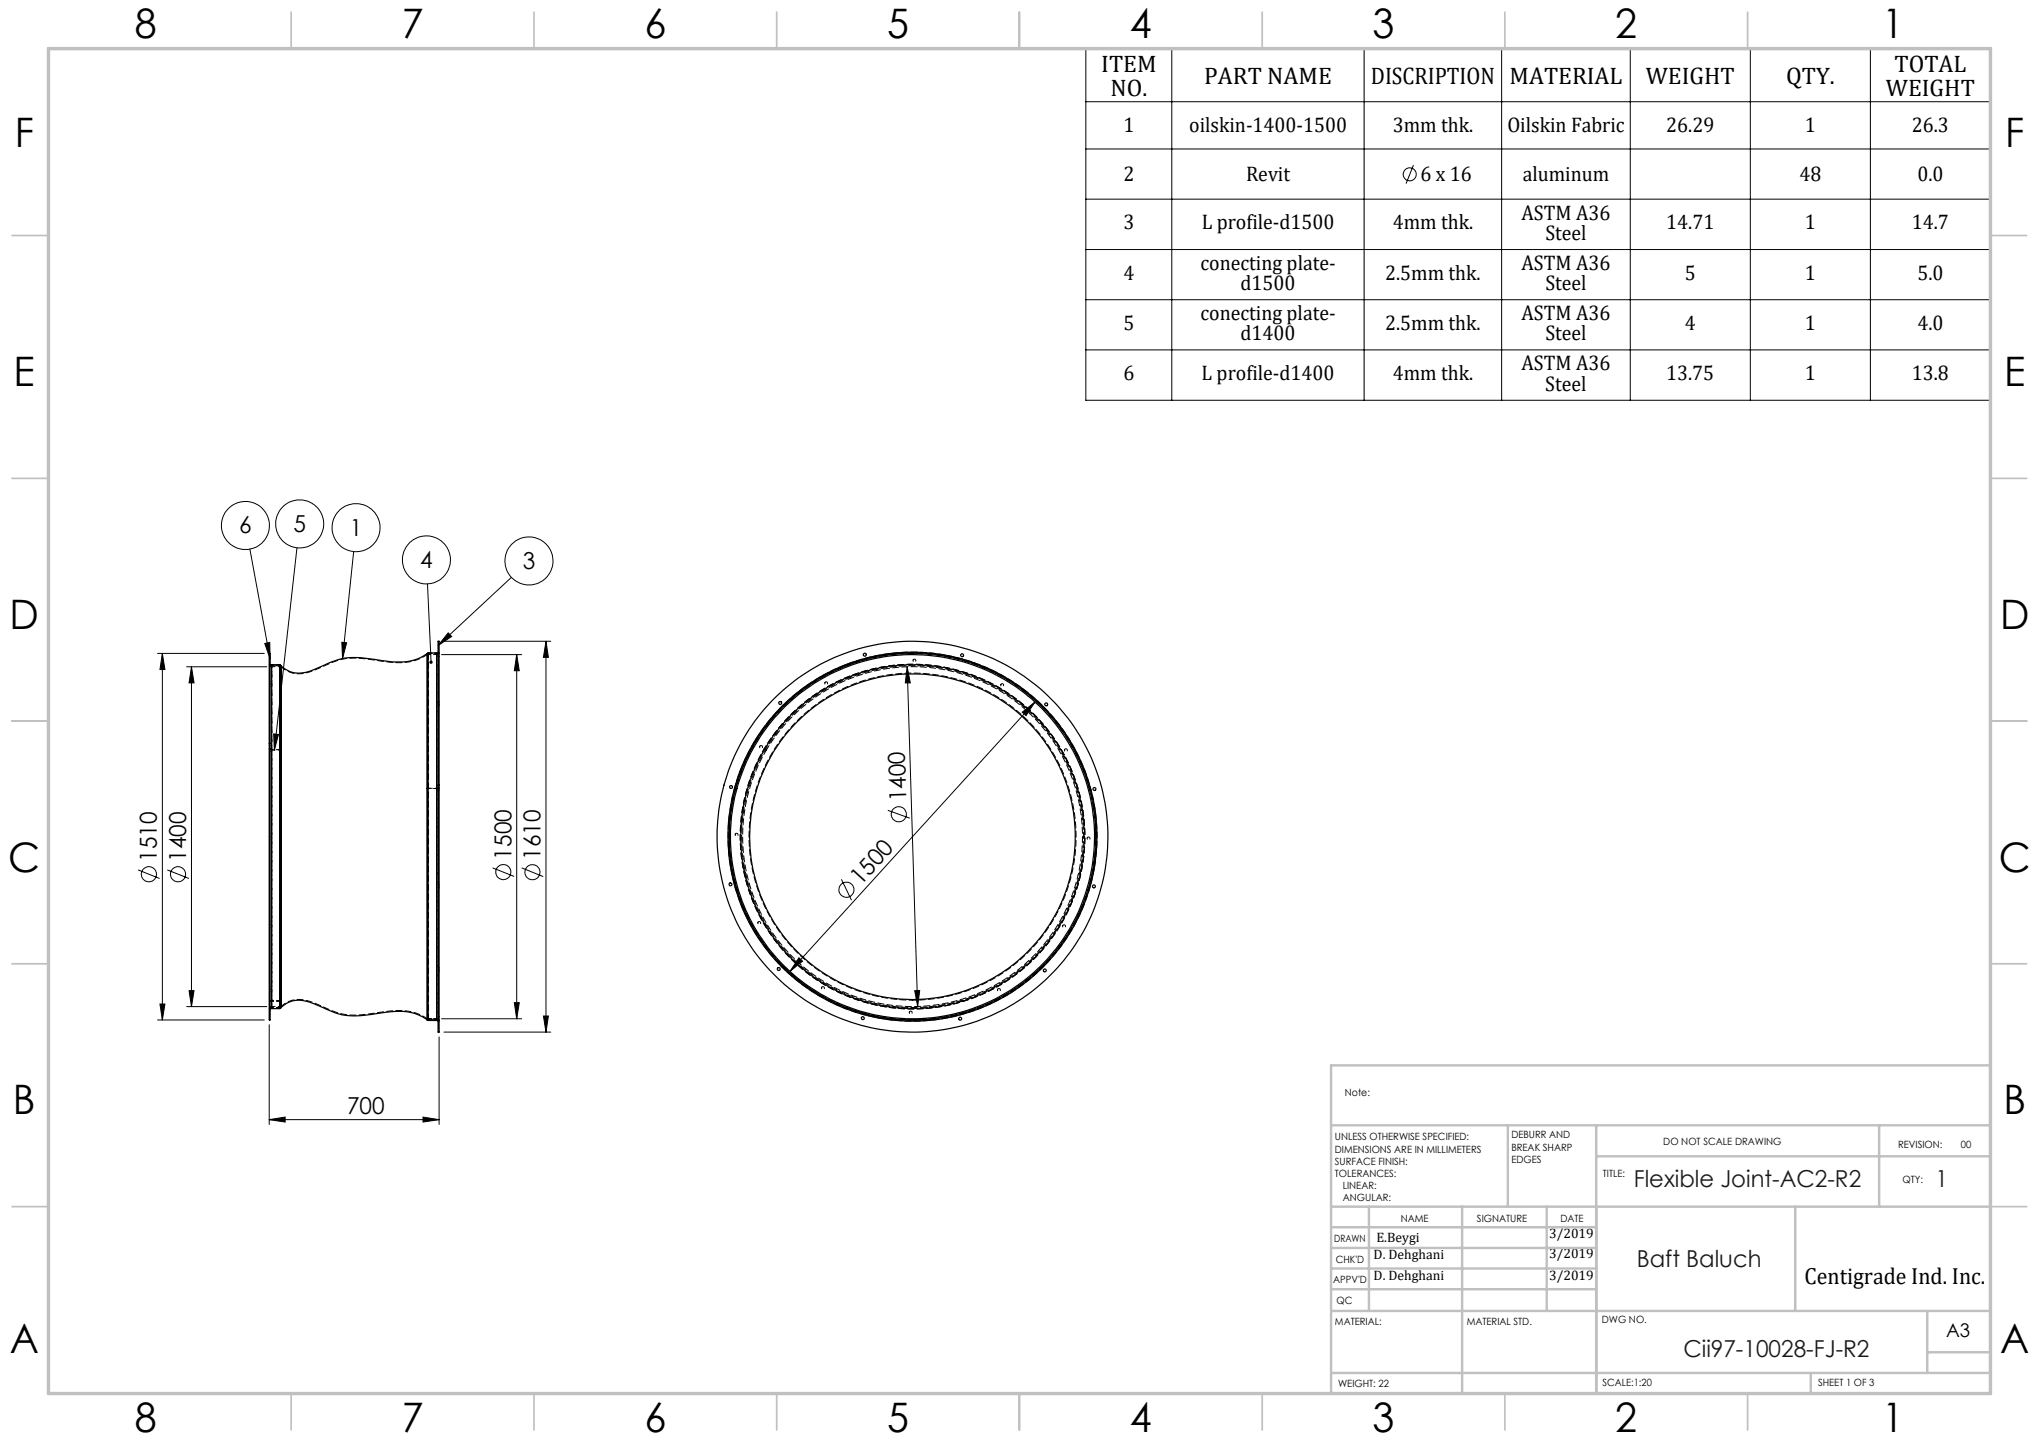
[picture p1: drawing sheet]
<svg xmlns="http://www.w3.org/2000/svg" width="420mm" height="297mm" viewBox="0 0 420 297" stroke-linecap="round" stroke-linejoin="round" font-family="sans-serif">
<g fill="none" stroke="#000" stroke-width=".21">
<path d="M223.7 10h186.3v72.4h-186.3zM241.4 10v72.4M281 10v72.4M309.3 10v72.4M335.8 10v72.4M360.5 10v72.4M385.3 10v72.4M223.7 30.7h186.3M223.7 21h186.3M291.1 34l-1.5 3.8M223.7 41h186.3M223.7 51.4h186.3"/>
<path d="M223.7 61.7h186.3M223.7 72.1h186.3M51.5 113.1l4.1 22.6M61.2 112.8l-4.7 41.7M72.8 113.6l-2.2 22M105.3 118.9l-15.1 14.1M32.5 134.6h21.9M33.4 134.6l.6 3.3h-1.1zM33.4 134.6v75.5M38.5 137.3h16.5M39.4 137.3l.6 3.3h-1.1zM39.4 137.3v70"/>
<path d="M54.5 132.5l1.1-.2v3.4zM70.4 132.3l1 .1-.8 3.2zM88.1 120.3l.7 16.1M90.9 134.8h16.6M91.4 132.1h22.1M92.3 130.3l.7 .8-2.8 1.9zM106.4 134.8v75M106.4 134.8l.6 3.3h-1.1zM112.5 132.1v80.5M112.5 132.1l.5 3.3h-1.1zM186.9 137.3l.6 3.3h-1zM186.9 137.3l2.1 70"/>
<path d="M56.4 151.2l1 .1-.9 3.2zM210.6 146.7l2.6-2.1-1.9 2.8zM213.2 144.6l-50.5 55.5M28.4 179.2l4.5 1.7M34.5 179.2l4.4 1.7M101.5 178.7l4.4 1.8M107.5 178.7l4.4 1.8M182.9 166.9l4.5 1.6M164.6 197.3l.7 .7-2.6 2.1zM173.3 181.1l2.1 4.3M32.5 210.1h21.9M32.9 206.8h1.1l-.6 3.3z"/>
<path d="M38.5 207.3h16.5M38.9 204h1.1l-.6 3.3zM55.5 211.1v20.5M90.5 213.6v18M90.9 209.8h16.6M91.4 212.6h22.1M105.9 206.5h1.1l-.6 3.3zM111.9 209.3h1.1l-.5 3.3zM188.4 204h1l-.4 3.3zM55.5 230.6l3.2-.5v1zM55.5 230.6h35M87.1 230.1l3.4 .5-3.4 .5z"/>
<circle cx="290.4" cy="35.9" r="1.34"/>
<circle cx="50.6" cy="108.2" r="4.9"/>
<circle cx="61.7" cy="107.9" r="4.9"/>
<circle cx="73.4" cy="108.7" r="4.9"/>
<circle cx="87.8" cy="115.3" r="4.9"/>
<circle cx="108.9" cy="115.5" r="4.9"/>
<circle cx="103.7" cy="179.6" r="1.55"/>
<circle cx="109.7" cy="179.6" r="1.55"/>
<circle cx="185.1" cy="167.7" r="1.55"/>
<circle cx="30.7" cy="180.1" r="1.56"/>
<circle cx="36.7" cy="180.1" r="1.56"/>
<circle cx="174.4" cy="183.3" r="1.56"/>
</g>
<g fill="none" stroke="#c0c0c0" stroke-width=".35">
<path d="M60 2.5v7.5M110 2.5v7.5M160 2.5v7.5M210 2.5v7.5M260 2.5v7.5M310 2.5v7.5M360 2.5v7.5M2.5 48.5h7.5M410 48.5h7.5M2.5 98.5h7.5M410 98.5h7.5M2.5 148.5h7.5"/>
<path d="M410 148.5h7.5M2.5 198.5h7.5M410 198.5h7.5M2.5 248.5h7.5M410 248.5h7.5M60 287v7.5M110 287v7.5M160 287v7.5M210 287v7.5M260 287v7.5M310 287v7.5M360 287v7.5"/>
</g>
<g fill="none" stroke="#c0c0c0" stroke-width=".5">
<path d="M410 219.4h-135.8v67.4M274.2 231.8h135.8M310.6 231.8v16.7M328.8 231.8v55.2M328.8 238.2h81.2M387.1 231.8v16.7M274.2 248.5h135.8M274.2 257h54.6M274.2 252.8h54.6M282 248.5v21.5M301.2 248.5v38.3M318.6 248.5v21.5"/>
<path d="M369.8 248.5v21.5M274.2 265.5h54.6M274.2 261.3h54.6M274.2 270h135.8M397 270v12.8M397 278.5h13M274.2 282.8h135.8M373 282.8v4.2"/>
</g>
<path d="M10 10h400v277h-400z" fill="none" stroke="#c0c0c0" stroke-width=".7"/>
<g fill="#000">
<path d="M70.4 132.3l1 .1-.8 3.2zM88.5 136.2a.36 .36 0 0 0 .3 .5v-.3v.3a.34 .34 0 0 0 .3-.5 .34 .34 0 0 0-.6 0zM92.3 130.3l.7 .8-2.8 1.9zM56.4 151.2l1 .1-.9 3.2zM54.5 132.5l1.1-.2v3.4z"/>
<path d="M106.4 134.8l.6 3.3h-1.1zM105.9 206.5h1.1l-.6 3.3zM112.5 132.1l.5 3.3h-1.1zM111.9 209.3h1.1l-.5 3.3z"/>
<path d="M210.6 146.7l.7 .7 1.9-2.8zM164.6 197.3l-1.9 2.8 2.6-2.1z"/>
<path d="M32.9 206.8h1.1l-.6 3.3zM33.4 134.6l.6 3.3h-1.1z"/>
<path d="M38.9 204h1.1l-.6 3.3zM39.4 137.3l.6 3.3h-1.1z"/>
<path d="M188.4 204l.6 3.3 .4-3.3zM186.9 137.3l-.4 3.3h1z"/>
<path d="M55.5 230.6l3.2-.5v1zM87.1 230.1l3.4 .5-3.4 .5z"/>
</g>
<g fill="none" stroke="#000" stroke-width=".25">
<path d="M55.5 134.6h.1v74.8a.47 .47 0 0 1-.1 .7zM55.6 136.8l2 .1v70.8l-2 .1M57.6 137h.1M57.7 137v70.7M57.7 137l.3 .1v17.3M87.9 134.7a10.3 10.3 0 0 1-7.5 1.6l-1.7-.2a22.3 22.3 0 0 0-8.4-.4l-2.1 .7a22.2 22.2 0 0 1-6.3 2.2 5 5 0 0 1-3.9-1.4M88.2 134.5l-.3 .1v27.8M88.2 134.5v75.7M90.2 134.3v.2h-2M90.2 132.1h.3v79.8a.44 .44 0 0 1-.3 .7zM55.6 154.3h.1M57.9 154.4h.1"/>
<path d="M58 154.4v52.6a.45 .45 0 0 1-.3 .7M87.9 162.4v47.6l.3 .2M87.9 162.4h.1M90.2 162.3h.1M151.3 162.3l.5 .1M57.6 207.7h.1M58 207.5a5.3 5.3 0 0 1 5.7-1.1l1.2 .4a23.3 23.3 0 0 0 6.9 2.4 46.9 46.9 0 0 0 8.7-.8 10.3 10.3 0 0 1 7.4 1.6M88.2 210.2h2v.1"/>
<circle cx="178.1" cy="134.8" r=".3"/>
<circle cx="198.2" cy="134.9" r=".3"/>
<circle cx="160.7" cy="144.8" r=".31"/>
<circle cx="215.5" cy="145.1" r=".31"/>
<circle cx="150.6" cy="162.1" r=".3"/>
<circle cx="187.9" cy="172.3" r="40.3"/>
<circle cx="188" cy="172.3" r="38"/>
<circle cx="188" cy="172.3" r="33.5"/>
<circle cx="188" cy="172.3" r="37.5"/>
<circle cx="225.4" cy="162.5" r=".3"/>
<circle cx="150.5" cy="182.1" r=".3"/>
<circle cx="160.4" cy="199.6" r=".29"/>
<circle cx="215.2" cy="199.9" r=".31"/>
<circle cx="225.3" cy="182.5" r=".3"/>
<circle cx="177.7" cy="209.7" r=".3"/>
<circle cx="197.8" cy="209.8" r=".3"/>
</g>
<g fill="none" stroke="#000" stroke-width=".21" stroke-dasharray="1.3 .6" stroke-dashoffset=".6">
<path d="M57.7 137h-2M57.7 137.1h-2M58 137.3h-2M90 134.8h-2M90.3 134.5h-2M90.3 134.6h-2M56 154.5h2M157.4 154.2a35.5 35.5 0 0 0 29.6 53.6 35.5 35.5 0 0 0 32.5-51.8 35.5 35.5 0 0 0-61.1-3.3l-1 1.5M90 162.4h-2M55.7 206.1h2M55.7 207.7h2M55.7 207.5h2"/>
<path d="M56 207.3h2M57.7 206.2h-2M88 209.8h2M88.3 209.9h2M88.3 210.1h2M88.3 210h2M90.3 209.8h-2M188 206a33.7 33.7 0 0 1-29.5-50 33.7 33.7 0 0 1 58-1.5 33.7 33.7 0 0 1-26.8 51.4l-1.7 .1"/>
</g>
<g fill="none" stroke="#000" stroke-width=".21" stroke-dasharray="1.3 .6">
<path d="M55.5 136.4h.2M55.7 135.8h-.2M55.7 136.9h.1M56 137.1l-.3-.2M58 137.2l-.1-.1M88 134.6h.1M90.2 134.5l-.2 .1M90.3 135.1h.2M90.3 135.2h.2M90.3 134.5h-.1M90.5 134.5h-.2M90.5 134.6h-.2"/>
<path d="M55.5 154.2l.5 .3M55.5 154.2h.2M55.5 141h.2M55.5 141.4h.2M55.5 154.8h.2M55.7 153.6h-.2M55.7 140.4h-.2M55.7 140.8h-.2M55.7 154.2h-.2M55.7 154.3l.3 .1M90.3 145.1h.2M90.3 145.4h.2"/>
<path d="M90.5 144.5h-.2M90.5 144.8h-.2M157.4 154.2l.4 .3M157.4 154.2l.3 .2M157.7 154.4l.1 .1M55.5 172.2h.2M55.5 173h.2M55.7 171.6h-.2M55.7 172.4h-.2M90.2 162.3l-.2 .1M90.3 162.4h.2M90.3 162.8h.2"/>
<path d="M90.5 162.3l-.5 .1M90.5 161.8h-.2M90.5 162.2h-.2M151.3 162.3l.3 .1M151.6 162.4h.2M55.5 190.4h.2M55.5 191.1h.2M55.7 189.8h-.2M55.7 190.5h-.2M90.3 182.4h.2M90.3 199.9h.2M90.3 182.8h.2"/>
<path d="M90.5 181.8h-.2M90.5 199.3h-.2M90.5 199.6h-.2M90.5 182.2h-.2M55.5 203.8h.2M55.5 208.9h.2M55.5 204.2h.2M55.7 207.7h.1M55.7 203.2h-.2M55.7 208.3h-.2M55.7 203.6h-.2M55.7 207.7l.3-.2"/>
<path d="M57.9 207.5l.1-.1M88 210h.1M88.3 210.1v-75.6M90 210l.2 .2M90.2 210.2h.1M90.3 210h.2M90.3 210.1h.2M90.3 200.2h.2M90.5 209.4h-.2M90.5 209.5h-.2M192.2 209.9v-.1M198.3 206.1v.1"/>
</g>
<path d="M90 162.4v-27.6v75v-47.4M192.2 209.9a37.8 37.8 0 0 1-39.2-52.1 37.8 37.8 0 0 1 64.6-9 37.8 37.8 0 0 1-23.4 60.8l-2 .3M198.3 206.2a35.4 35.4 0 0 0 14.3-59.3 35.4 35.4 0 0 0-58.8 16.2 35.4 35.4 0 0 0 42.7 43.6l1.8-.5" fill="none" stroke="#000" stroke-width=".21" stroke-dasharray="1.3 .6" stroke-dashoffset="-.1"/>
<path d="M157.7 154.4a35.2 35.2 0 0 0 29.3 53.1 35.2 35.2 0 0 0 32.2-51.4 35.2 35.2 0 0 0-60.5-3.3l-1 1.6M90 162.4v-27.8v75.4v-47.6" fill="none" stroke="#000" stroke-width=".21" stroke-dasharray="1.3 .6" stroke-dashoffset=".5"/>
<path d="M56 154.4v53.1v-70.4v17.3" fill="none" stroke="#000" stroke-width=".21" stroke-dasharray="1.3 .6" stroke-dashoffset=".7"/>
<path d="M56 154.5v52.8v-70v17.2M155.5 153.1a37.8 37.8 0 0 0 31.4 56.9 37.8 37.8 0 0 0 34.6-55.1 37.8 37.8 0 0 0-65-3.5l-1 1.7M157.8 154.5a35 35 0 0 0 29.2 52.8 35 35 0 0 0 32-51.1 35 35 0 0 0-60.2-3.3l-1 1.6" fill="none" stroke="#000" stroke-width=".21" stroke-dasharray="1.3 .6" stroke-dashoffset=".2"/>
<path d="M56 137.3l-.4-.1-.1-.4M90.5 134.3l-.2 .4-.3 .1M55.5 207.8l.1-.3 .4-.2M90 209.8l.3 .2 .2 .3" fill="none" stroke="#000" stroke-width=".21" stroke-dasharray="1.3 .6" stroke-dashoffset=".4"/>
<path d="M57.9 137.1h-1.9M90 134.6h-2M56 154.4h1.9M90 162.4h-2M56 207.5h1.9M88 210h2" fill="none" stroke="#000" stroke-width=".21" stroke-dasharray="1.3 .6" stroke-dashoffset="1"/>
<path d="M88.3 134.6a11.1 11.1 0 0 1-8.9 1.7 30.2 30.2 0 0 0-8.3-.6 29.6 29.6 0 0 0-6.7 2.5 5.8 5.8 0 0 1-6.7-1.1M57.7 207.5a5.7 5.7 0 0 1 6.7-1.1l.6 .3a22.1 22.1 0 0 0 6.9 2.3 34.3 34.3 0 0 0 7.4-.7 11.3 11.3 0 0 1 9 1.7M188 210.2a37.9 37.9 0 0 1-33.1-56.2 37.9 37.9 0 0 1 65.2-1.7 37.9 37.9 0 0 1-30.1 57.8l-2 .1" fill="none" stroke="#000" stroke-width=".21" stroke-dasharray="1.3 .6" stroke-dashoffset="-.2"/>
<path d="M188 207.7a35.4 35.4 0 0 1-30.9-52.5 35.4 35.4 0 0 1 60.9-1.6 35.4 35.4 0 0 1-28.2 54l-1.8 .1M192.2 209.8a37.8 37.8 0 0 1-39.1-52 37.8 37.8 0 0 1 64.4-9 37.8 37.8 0 0 1-23.3 60.8l-2 .2" fill="none" stroke="#000" stroke-width=".21" stroke-dasharray="1.3 .6" stroke-dashoffset=".1"/>
<path d="M151.3 162.3a38 38 0 0 1 63.2-17.2 38 38 0 0 1-15.6 63.6 38 38 0 0 1-48.1-44.5l.5-1.9M188 210a37.7 37.7 0 0 1-33-56 37.7 37.7 0 0 1 64.9-1.7 37.7 37.7 0 0 1-30 57.7h-1.9" fill="none" stroke="#000" stroke-width=".21" stroke-dasharray="1.3 .6" stroke-dashoffset=".3"/>
<path d="M188.1 135.9a.3 .3 0 0 0 .2 .5 .3 .3 0 0 0 .3-.4 .3 .3 0 0 0-.5-.1M156.5 153.7a.3 .3 0 0 0 .2 .5 .3 .3 0 0 0 .4-.4 .3 .3 0 0 0-.5-.2l-.1 .1M169.9 140.6a.3 .3 0 0 0 .3 .4 .3 .3 0 0 0 .3-.4 .3 .3 0 0 0-.5-.1l-.1 .1M206.2 141a.3 .3 0 0 0 .2 .4 .3 .3 0 0 0 .3-.4 .3 .3 0 0 0-.5-.1v.1M219.3 154.4a.3 .3 0 0 0 .2 .4 .3 .3 0 0 0 .3-.4 .3 .3 0 0 0-.5-.1v.1M151.5 171.8a.3 .3 0 0 0 .2 .4 .3 .3 0 0 0 .3-.4 .3 .3 0 0 0-.5-.1v.1M224 172.5a.3 .3 0 0 0 .2 .5 .3 .3 0 0 0 .3-.4 .3 .3 0 0 0-.5-.1M156.1 189.9a.3 .3 0 0 0 .3 .5 .3 .3 0 0 0 .3-.4 .3 .3 0 0 0-.5-.1h-.1M218.9 190.6a.3 .3 0 0 0 .2 .5 .3 .3 0 0 0 .4-.4 .3 .3 0 0 0-.5-.1h-.1M169.3 203.4a.3 .3 0 0 0 .2 .4 .3 .3 0 0 0 .3-.4 .3 .3 0 0 0-.5-.1v.1M187.3 208.4a.3 .3 0 0 0 .3 .5 .3 .3 0 0 0 .3-.4 .3 .3 0 0 0-.5-.2l-.1 .1M205.5 203.7a.3 .3 0 0 0 .2 .5 .3 .3 0 0 0 .3-.4 .3 .3 0 0 0-.4-.1h-.1" fill="none" stroke="#000" stroke-width=".21" stroke-dasharray="1.3 .6" stroke-dashoffset=".9"/>
<g font-size="8.4">
<text x="27.7" y="7.9">8</text>
<text x="82.7" y="7.9">7</text>
<text x="132.7" y="7.9">6</text>
<text x="182.7" y="7.9">5</text>
<text x="232.7" y="7.9">4</text>
<text x="282.7" y="7.9">3</text>
<text x="332.7" y="7.9">2</text>
<text x="387.7" y="7.9">1</text>
<text x="3" y="30.3">F</text>
<text x="413" y="30.3">F</text>
<text x="2.8" y="79.5">E</text>
<text x="412.8" y="79.5">E</text>
<text x="2" y="129.5">D</text>
<text x="412" y="129.5">D</text>
<text x="1.7" y="179.5">C</text>
<text x="411.7" y="179.5">C</text>
<text x="2.7" y="229.5">B</text>
<text x="412.7" y="229.5">B</text>
<text x="2" y="278.8">A</text>
<text x="412" y="278.8">A</text>
<text x="27.7" y="294.9">8</text>
<text x="82.7" y="294.9">7</text>
<text x="132.7" y="294.9">6</text>
<text x="182.7" y="294.9">5</text>
<text x="232.7" y="294.9">4</text>
<text x="282.7" y="294.9">3</text>
<text x="332.7" y="294.9">2</text>
<text x="387.7" y="294.9">1</text>
</g>
<g font-size="4.9">
<text x="226.8" y="14.9">ITEM</text>
<text x="248.1" y="17.3">PART NAME</text>
<text x="282.4" y="17.3">DISCRIPTION</text>
<text x="310.9" y="17.3">MATERIAL</text>
<text x="339" y="17.3">WEIGHT</text>
<text x="367.9" y="17.3">QTY.</text>
<text x="390.2" y="14.9">TOTAL</text>
<text x="228.7" y="19.8">NO.</text>
<text x="388.5" y="19.8">WEIGHT</text>
</g>
<g font-size="4.8">
<text x="49.3" y="109.9">6</text>
<text x="60.5" y="109.5">5</text>
<text x="72.1" y="110.3">1</text>
<text x="86.6" y="116.9">4</text>
<text x="107.7" y="117.2">3</text>
<text x="186.7" y="165.1" transform="rotate(-92 186.7 165.1)">1400</text>
<text x="32.3" y="177.5" transform="rotate(-90 32.3 177.5)">1510</text>
<text x="38.3" y="177.5" transform="rotate(-90 38.3 177.5)">1400</text>
<text x="105.3" y="177" transform="rotate(-90 105.3 177)">1500</text>
<text x="111.3" y="177.1" transform="rotate(-90 111.3 177.1)">1610</text>
<text x="177.3" y="182.4" transform="rotate(-48 177.3 182.4)">1500</text>
<text x="71.5" y="229.5">700</text>
<text x="371.7" y="264.5">Centigrade Ind. Inc.</text>
</g>
<g font-size="4.8" fill="#191924">
<text x="336.5" y="244.5">Flexible Joint-AC2-R2</text>
<text x="398.7" y="244.5">1</text>
<text x="337.1" y="260.9">Baft Baluch</text>
<text x="346.7" y="279.6">Cii97-10028-FJ-R2</text>
</g>
<g font-size="4.4">
<text x="231.4" y="27.3">1</text>
<text x="244.9" y="27.3">oilskin-1400-1500</text>
<text x="286.9" y="27.3">3mm thk.</text>
<text x="310.5" y="27.3">Oilskin Fabric</text>
<text x="343.2" y="27.3">26.29</text>
<text x="371.8" y="27.3">1</text>
<text x="393.8" y="27.3">26.3</text>
<text x="231.4" y="37.3">2</text>
<text x="256.7" y="37.3">Revit</text>
<text x="292.6" y="37.3">6 x 16</text>
<text x="313.7" y="37.3">aluminum</text>
<text x="370.6" y="37.3">48</text>
<text x="395" y="37.3">0.0</text>
<text x="231.4" y="47.3">3</text>
<text x="247.5" y="47.3">L profile-d1500</text>
<text x="286.9" y="47.3">4mm thk.</text>
<text x="313.4" y="45.2">ASTM A36</text>
<text x="343.2" y="47.3">14.71</text>
<text x="371.8" y="47.3">1</text>
<text x="393.8" y="47.3">14.7</text>
<text x="318.3" y="49.4">Steel</text>
<text x="231.4" y="57.6">4</text>
<text x="247.3" y="55.6">conecting plate-</text>
<text x="255.5" y="59.6">d1500</text>
<text x="285.3" y="57.6">2.5mm thk.</text>
<text x="313.4" y="55.6">ASTM A36</text>
<text x="318.3" y="59.7">Steel</text>
<text x="347" y="57.6">5</text>
<text x="371.8" y="57.6">1</text>
<text x="395" y="57.6">5.0</text>
<text x="247.3" y="65.9">conecting plate-</text>
<text x="313.4" y="65.9">ASTM A36</text>
<text x="231.4" y="68">5</text>
<text x="255.5" y="70">d1400</text>
<text x="285.3" y="68">2.5mm thk.</text>
<text x="318.3" y="70.1">Steel</text>
<text x="347" y="68">4</text>
<text x="371.8" y="68">1</text>
<text x="394.9" y="68">4.0</text>
<text x="313.4" y="76.3">ASTM A36</text>
<text x="231.4" y="78.3">6</text>
<text x="247.5" y="78.3">L profile-d1400</text>
<text x="286.9" y="78.3">4mm thk.</text>
<text x="318.3" y="80.4">Steel</text>
<text x="343.2" y="78.3">13.75</text>
<text x="371.8" y="78.3">1</text>
<text x="393.8" y="78.3">13.8</text>
</g>
<text font-size="3.9" x="400.9" y="275.5">A3</text>
<g font-size="2.8">
<text x="283.5" y="255.9">E.Beygi</text>
<text x="319.1" y="254.9">3/2019</text>
<text x="282.9" y="259.3">D. Dehghani</text>
<text x="282.9" y="263.6">D. Dehghani</text>
<text x="319.1" y="259">3/2019</text>
<text x="319.1" y="263.6">3/2019</text>
</g>
<g font-size="2.1">
<text x="277" y="225.8">Note:</text>
<text x="275" y="234.9">UNLESS OTHERWISE SPECIFIED:</text>
<text x="275" y="237.4">DIMENSIONS ARE IN MILLIMETERS</text>
<text x="275" y="239.9">SURFACE FINISH:</text>
<text x="311.3" y="234.5">DEBURR AND</text>
<text x="311.3" y="237">BREAK SHARP</text>
<text x="311.3" y="239.5">EDGES</text>
<text x="342.6" y="235.9">DO NOT SCALE DRAWING</text>
<text x="391" y="236.5">REVISION:</text>
<text x="403.9" y="236.5">00</text>
<text x="275" y="242.4">TOLERANCES:</text>
<text x="276.6" y="244.9">LINEAR:</text>
<text x="330.2" y="242.4">TITLE:</text>
<text x="391.9" y="243.6">QTY:</text>
<text x="276.6" y="247.4">ANGULAR:</text>
<text x="288.5" y="251.7">NAME</text>
<text x="304.2" y="251.7">SIGNATURE</text>
<text x="321.4" y="251.6">DATE</text>
<text x="274.8" y="255.8">DRAWN</text>
<text x="275.1" y="260.1">CHK'D</text>
<text x="274.6" y="264.2">APPV'D</text>
<text x="275.3" y="268.5">QC</text>
<text x="275" y="273">MATERIAL:</text>
<text x="302.1" y="273">MATERIAL STD.</text>
<text x="330" y="272.5">DWG NO.</text>
<text x="275.6" y="285.6">WEIGHT: 22</text>
<text x="330.1" y="285.6">SCALE:1:20</text>
<text x="374.5" y="285.6">SHEET 1 OF 3</text>
</g>
</svg>
